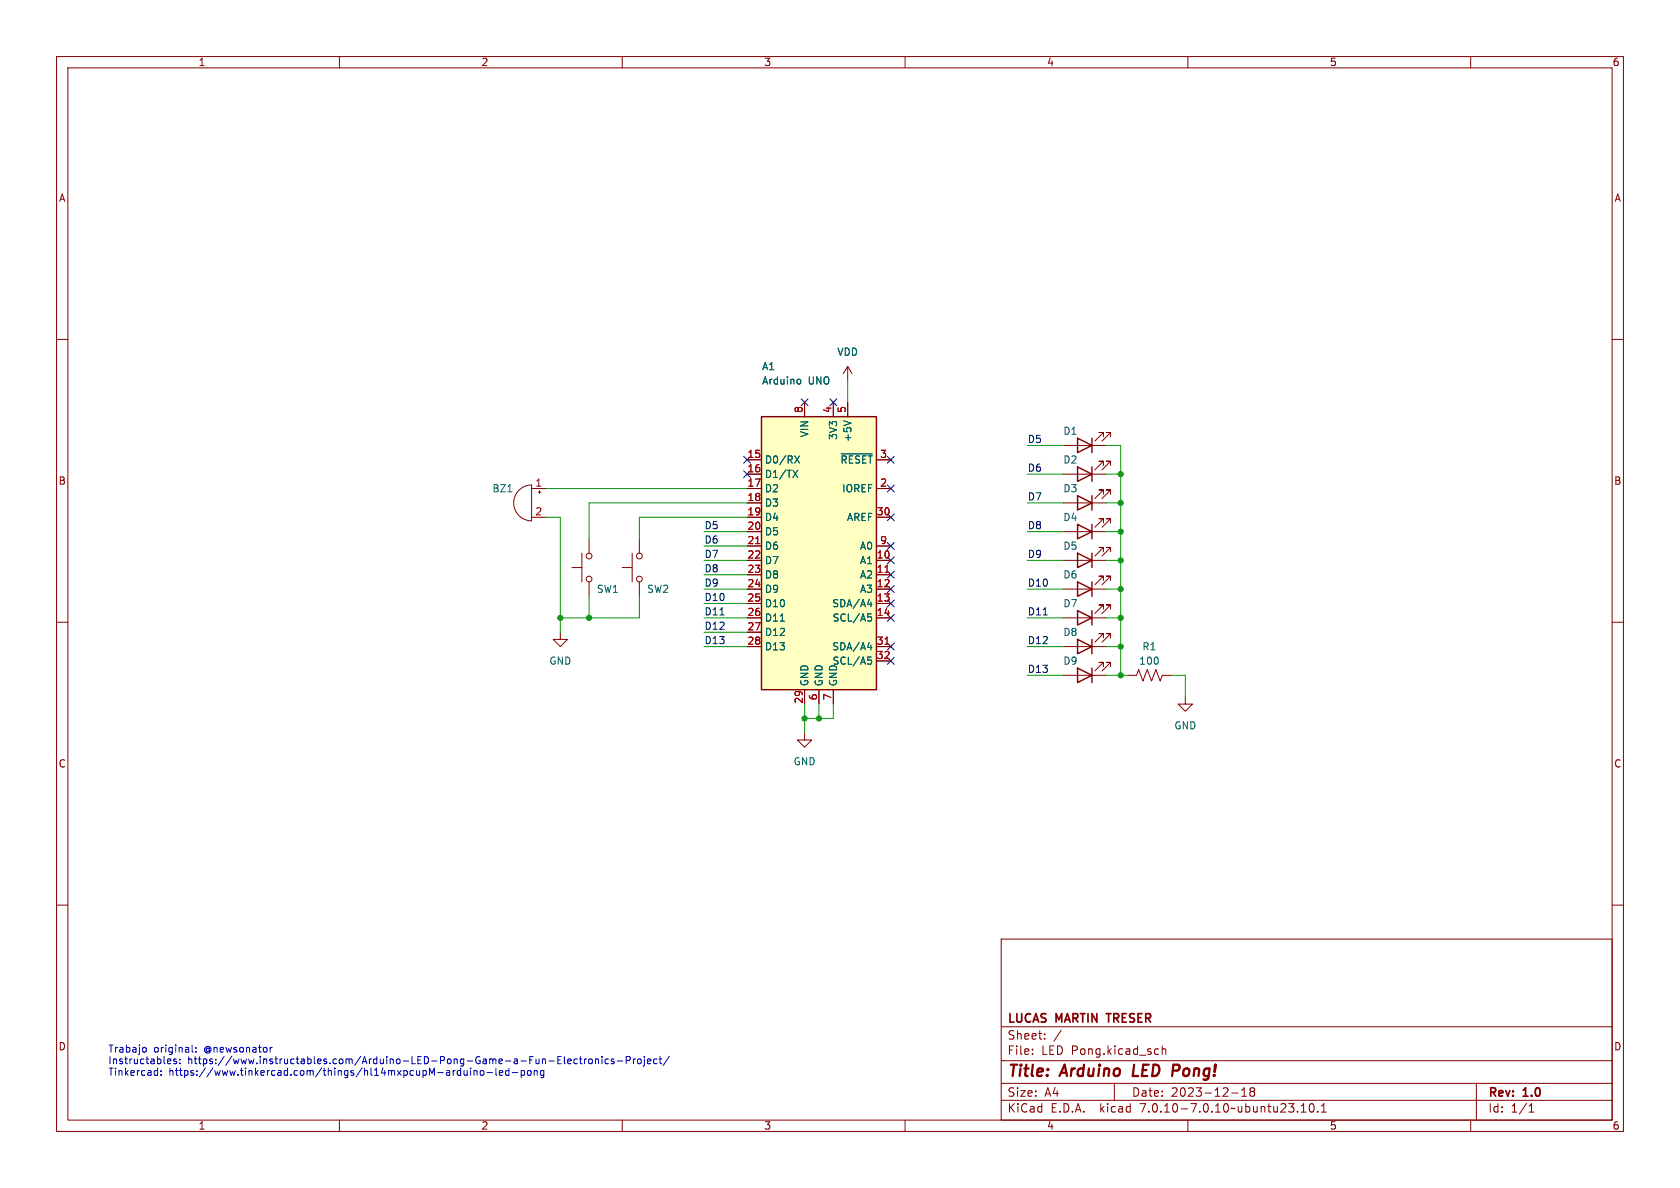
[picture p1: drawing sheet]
<svg xmlns="http://www.w3.org/2000/svg" width="297mm" height="210mm" viewBox="0 0 297 210" stroke-linecap="round" stroke-linejoin="round" font-family="sans-serif">
<g fill="none" stroke="#840000" stroke-width=".18">
<path d="M10 10h277v190h-277zM12 12h273v186h-273zM60 10v2M110 10v2M160 10v2M210 10v2M260 10v2M10 60h2M285 60h2M142.2 71.1v2.6M147.3 71.1v2.6M149.9 64.8v2.5"/>
<path d="M149.9 71.1v2.6M149.9 64.8l-.8 1.2M149.9 64.8l.7 1.2M188 78.7h7.6M195.1 77.2v-.7h-.8h.8l-1.6 1.5M196.3 77.2v-.7h-.7h.7l-1.5 1.5M91.8 86.6a3.2 3.2 0 0 1 2.2-.9v6.4a3.2 3.2 0 0 1-2.9-2 3.2 3.2 0 0 1 .7-3.5zM94 86.4h2.5M94 91.4h2.5M95.1 87h.5M95.4 86.7v.5M102.9 97.8v5.1"/>
<path d="M104.1 95.3v2.5M111.8 97.8v5.1M113 95.3v2.5M132.1 99.1h2.5M132.1 81.3h2.5M132.1 83.8h2.5M132.1 86.4h2.5M132.1 88.9h2.5M132.1 91.4h2.5M132.1 94h2.5M132.1 96.5h2.5M154.9 99.1h2.6"/>
<path d="M154.9 81.3h2.6M154.9 86.4h2.6M154.9 91.4h2.6M154.9 96.5h2.6M188 99.1h7.6M188 83.8h7.6M188 88.9h7.6M188 94h7.6M195.1 97.5v-.7h-.8h.8l-1.6 1.5M195.1 92.5v-.8h-.8h.8l-1.6 1.5M195.1 87.4v-.8h-.8h.8l-1.6 1.5M195.1 82.3v-.8h-.8h.8l-1.6 1.6"/>
<path d="M196.3 97.5v-.7h-.7h.7l-1.5 1.5M196.3 92.5v-.8h-.7h.7l-1.5 1.5M196.3 87.4v-.8h-.7h.7l-1.5 1.5M196.3 82.3v-.8h-.7h.7l-1.5 1.6M10 110h2M99.1 111.8v1.2h1.2l-1.2 1.3-1.3-1.3h1.3M101.1 100.3h1.8M104.1 102.9v2.5M110 100.3h1.8M113 102.9v2.5M132.1 101.6h2.5M132.1 104.1h2.5"/>
<path d="M132.1 106.7h2.5M132.1 109.2h2.5M132.1 111.8h2.5M132.1 114.3h2.5M154.9 101.6h2.6M154.9 104.1h2.6M154.9 106.7h2.6M154.9 109.2h2.6M154.9 114.3h2.6M154.9 116.8h2.6M188 119.4h7.6M188 104.1h7.6"/>
<path d="M188 109.2h7.6M188 114.3h7.6M195.1 102.6v-.7h-.8h.8l-1.6 1.5M195.1 112.8v-.8h-.8h.8l-1.6 1.5M195.1 117.9v-.8h-.8h.8l-1.6 1.5M195.1 107.7v-.8h-.8h.8l-1.6 1.6M196.3 102.6v-.7h-.7h.7l-1.5 1.5M196.3 112.8v-.8h-.7h.7l-1.5 1.5M196.3 117.9v-.8h-.7h.7l-1.5 1.5M196.3 107.7v-.8h-.7h.7l-1.5 1.6M199.4 119.4h1.5l.4-1 .8 2 .7-2 .8 2 .7-2 .8 2 .4-1h1.5M285 110h2"/>
<path d="M142.2 129.5v1.3h1.3l-1.3 1.3-1.2-1.3h1.2M142.2 121.9v2.6M144.8 121.9v2.6M147.3 121.9v2.6M209.5 123.2v1.3h1.3l-1.3 1.2-1.2-1.2h1.2M10 160h2M285 160h2M177 166h108v32h-108zM60 198v2M110 198v2M160 198v2M177 194.5h108"/>
<path d="M177 191.5h108M177 187.5h108M177 181.5h108M182.5 186.3v.1M182.5 185.5v.1M184.7 183.6v.1M184.7 182.8v.1M187.6 182.1l-1.3 2M197 191.5v3M204.7 185.4l.1 .1M204.8 186.3l-.1 .1M205.5 184.9v1.5"/>
<path d="M205.5 185.5l.2-.1 .3 .1 .1 .9M210 198v2M217.7 193.2h1.2M219.5 193.8h.9M219.5 192.7l.5-.4v1.5M221.2 192.9l-.2 .3v.3l.2 .3 .5-.1 .1-.2-.1-.4-.2-.2M221.2 192.9l-.2-.2 .2-.4 .5 .1 .1 .2-.3 .3M221.2 192.9h.3M229.4 196.5v.1M230 196.6h.9M230 195.5l.5-.4v1.5M231.6 195.2l.2-.1a.81 .81 0 0 1 .6 .6 .81 .81 0 0 1-.3 .8l-.1 .1a.81 .81 0 0 1-.4-1.4z"/>
<path d="M233 196.5v.1M233.6 196.6h.9M233.6 195.5l.4-.4v1.5M260 198v2M261 191.5v6.5M270.3 196.6h.9M270.3 195.5l.4-.4v1.5"/>
<circle cx="104.1" cy="98.3" r=".51"/>
<circle cx="113" cy="98.3" r=".51"/>
<circle cx="104.1" cy="102.4" r=".51"/>
<circle cx="113" cy="102.4" r=".51"/>
</g>
<path d="M200.5 188.2l-.2 2h.9M207.5 188.2h.7M208.3 189.2l-1 .1" fill="none" stroke="#840000" stroke-width=".4"/>
<path d="M195.6 179.2h.8" fill="none" stroke="#840000" stroke-width=".3"/>
<path d="M134.6 73.7h20.3v48.2h-20.3z" fill="#ffffc2" stroke="#ffffc2" stroke-width=".18"/>
<g fill="none" stroke="#840000" stroke-width=".25">
<path d="M134.6 73.7h20.3v48.2h-20.3zM190.5 77.5l2.5 1.2-2.5 1.3zM193 77.5v2.5M190.5 97.8l2.5 1.3-2.5 1.2zM190.5 92.7l2.5 1.3-2.5 1.3zM190.5 87.6l2.5 1.3-2.5 1.3zM190.5 82.6l2.5 1.2-2.5 1.3zM193 82.6v2.5M193 87.6v2.6M193 92.7v2.6M193 97.8v2.5M190.5 102.9l2.5 1.2-2.5 1.3z"/>
<path d="M190.5 113l2.5 1.3-2.5 1.3zM190.5 118.1l2.5 1.3-2.5 1.3zM190.5 108l2.5 1.2-2.5 1.3zM193 102.9v2.5M193 108v2.5M193 113v2.6M193 118.1v2.6"/>
</g>
<path d="M133.6 96.1h.7M156.5 101.2h.7M156.5 113.9h.7" fill="none" stroke="#a90000" stroke-width=".18"/>
<g fill="none" stroke="#006464" stroke-width=".18">
<path d="M141.1 67l.3 .1 .2 .2-.1 .5-.4 .1M149.2 74.4l1.2 .4M89.8 86.9h.7M140.2 83.1l.8 1.3M140.5 80.6l.8 1.3M141 83.1l-.8 1.3M141.3 80.6l-.8 1.3M148.7 80.2h5.5M137.9 109.8h.8M153.4 106.8h.8M153.4 114.5h.8M153.4 108.5h.6"/>
<path d="M153.4 116.1h.6M153.5 109h.3l.3 .3-.1 .4-.5 .1M153.5 116.6h.3l.3 .3-.1 .5h-.5M154 106.4v.9M154 114v.9"/>
</g>
<path d="M127.3 108.7h.7M184.4 108.7h.8" fill="none" stroke="#0f0f0f" stroke-width=".18"/>
<g fill="none" stroke="#0000c2" stroke-width=".18">
<path d="M25.4 185.2h.3l.2 .2-.1 .5-.4 .1M27.7 189.2l.2 .1M27.9 188.8v1.3M27.9 190l-.2 .1M28.5 190v.1M28.5 189.3v.1M29.8 187.2l.4 .1v.2l-.6 .1M30.2 188h-.4M31.2 187.3l-.3-.1-.2 .2 .1 .2 .4 .1v.3h-.5M31.8 187.9v.1M31.8 187.3v.1M34 184.7v1.1l.1 .2"/>
<path d="M34.6 185.9v.1M34.6 185.2v.1M48.1 185.2l-.3 .2M82 189.2l.1 .8 .3 .1 .2-.1M82.6 189.2v.9M83.2 189.2v.9M83.8 189.2v.9M83.8 189.4l.2-.2 .3 .1v.8M85 189.3l.3-.1 .3 .3v.3l-.3 .3-.3-.1-.1-.2zM86.1 189.6h1M87.7 188.8v1.1l.2 .2M88.3 189.7l.6-.2-.1-.2-.3-.1-.2 .2v.6h.5"/>
<path d="M90 189.3l-.4-.1-.2 .3 .1 .5h.5M90 188.8v1.3M90.6 189.6h.9M92.1 189.3l.4-.1 .2 .3-.1 .5h-.5M92.1 189.2v1.3M93.3 189.4l.2-.2 .3 .2 .1 .4-.1 .2-.3 .1-.2-.1zM94.4 189.4l.2-.2 .3 .1 .1 .8M94.4 189.2v.9M96.1 189.3l-.3-.1-.3 .3 .2 .5h.4M96.1 189.2v1.1l-.2 .2-.3-.1M98.6 188h.6M98.6 187.4h.4"/>
<path d="M98.6 186.8h.6M99.8 186.8v1.1l.1 .1M100.4 187.6l.6-.1-.1-.2-.3-.1-.2 .2v.6h.5M102.1 187.3l-.4-.1-.2 .2 .1 .6h.5M102.4 187.2h.5M102.6 186.8v1.1l.3 .1M103.3 187.2v.8M103.7 187.2l-.4 .2M104.2 187.3l.3-.1 .2 .2v.4l-.2 .2h-.3l-.1-.2zM105.3 187.3l.1-.1 .4 .1v.7M105.3 187.2v.8M106.4 186.8v.1"/>
<path d="M106.4 187.2v.8M107.6 187.3l-.4-.1-.2 .2 .1 .6h.5M108.5 187.3l-.3-.1-.2 .2 .1 .2 .4 .1v.3h-.5M109.1 187.6h1M110.7 187.4h.6l.1-.2v-.3l-.7-.1v1.2M112 187.2v.8M112.3 187.2l-.3 .2M112.8 187.3l.1-.1 .4 .1 .1 .5-.1 .2h-.4l-.1-.1zM113.9 186.8v.1M113.9 187.2v1.1l-.2 .2M114.5 187.6l.6-.1-.1-.2-.4-.1-.1 .2v.6h.5M116.2 187.3l-.4-.1-.3 .2 .2 .6h.5"/>
<path d="M116.5 187.2h.5M116.7 186.8v1.1l.3 .1M118.3 186.7l-1.1 1.6"/>
</g>
<g fill="none" stroke="#009600" stroke-width=".18">
<path d="M149.9 67.3v3.8M181.6 78.7h6.4M195.6 78.7h2.5v40.7M96.5 91.4h2.6v20.4M96.5 86.4h35.6M124.5 94h7.6M124.5 99.1h7.6M124.5 96.5h7.6M132.1 88.9h-28v6.4M132.1 91.4h-19.1v3.9M181.6 94h6.4M181.6 88.9h6.4"/>
<path d="M181.6 99.1h6.4M181.6 83.8h6.4M195.6 94h2.5M195.6 88.9h2.5M195.6 99.1h2.5M195.6 83.8h2.5M104.1 105.4v3.8M113 105.4v3.8h-13.9M124.5 111.8h7.6M124.5 106.7h7.6M124.5 114.3h7.6M124.5 104.1h7.6"/>
<path d="M124.5 109.2h7.6M124.5 101.6h7.6M181.6 119.4h6.4M181.6 114.3h6.4M181.6 104.1h6.4M181.6 109.2h6.4M195.6 119.4h3.8M195.6 114.3h2.5M195.6 104.1h2.5M195.6 109.2h2.5M207 119.4h2.5v3.8M142.2 124.5v5"/>
<path d="M144.8 124.5v2.5M147.3 124.5v2.5h-5.1"/>
</g>
<g fill="none" stroke="#000084" stroke-width=".18">
<path d="M141.6 70.5l1.2 1.2M142.8 70.5l-1.2 1.2M146.7 70.5l1.2 1.2M147.9 70.5l-1.2 1.2M131.5 80.7l1.2 1.2M131.5 83.2l1.2 1.2M132.7 80.7l-1.2 1.2M132.7 83.2l-1.2 1.2M156.9 98.5l1.2 1.2M156.9 80.7l1.2 1.2M156.9 85.8l1.2 1.2M156.9 90.8l1.2 1.2"/>
<path d="M156.9 95.9l1.2 1.2M158.1 98.5l-1.2 1.2M158.1 80.7l-1.2 1.2M158.1 85.8l-1.2 1.2M158.1 90.8l-1.2 1.2M158.1 95.9l-1.2 1.2M156.9 113.7l1.2 1.2M156.9 116.2l1.2 1.2M156.9 108.6l1.2 1.2M156.9 106.1l1.2 1.2M156.9 101l1.2 1.2M156.9 103.5l1.2 1.2"/>
<path d="M158.1 113.7l-1.2 1.2M158.1 116.2l-1.2 1.2M158.1 108.6l-1.2 1.2M158.1 106.1l-1.2 1.2M158.1 101l-1.2 1.2M158.1 103.5l-1.2 1.2"/>
</g>
<g fill="#009600" stroke="#009600" stroke-width=".18">
<circle cx="144.8" cy="127" r=".46"/>
<circle cx="142.2" cy="127" r=".46"/>
<circle cx="198.1" cy="104.1" r=".46"/>
<circle cx="198.1" cy="94" r=".46"/>
<circle cx="198.1" cy="99.1" r=".46"/>
<circle cx="198.1" cy="88.9" r=".46"/>
<circle cx="198.1" cy="83.8" r=".46"/>
<circle cx="198.1" cy="119.4" r=".46"/>
<circle cx="198.1" cy="114.3" r=".46"/>
<circle cx="198.1" cy="109.2" r=".46"/>
<circle cx="104.1" cy="109.2" r=".46"/>
<circle cx="99.1" cy="109.2" r=".46"/>
</g>
<g font-size="2.8" fill="#840000">
<text x="178" y="190.9">Title:</text>
<text x="187.7" y="190.9">Arduino</text>
<text x="201.1" y="190.9">LED</text>
<text x="208.9" y="190.9">Pong!</text>
</g>
<g font-size="2.1" fill="#840000">
<text x="178" y="184">Sheet:</text>
<text x="178" y="181.2">LUCAS</text>
<text x="186.7" y="181.2">MARTIN</text>
<text x="196.4" y="181.2">TRESER</text>
<text x="178" y="186.7">File:</text>
<text x="184.1" y="186.7">LED Pong.kicad_sch</text>
<text x="178" y="196.9">KiCad</text>
<text x="178" y="194.1">Size:</text>
<text x="184.7" y="194.1">A4</text>
<text x="185.7" y="196.9">E.D.A.</text>
<text x="194.6" y="196.9">kicad</text>
<text x="200" y="194.1">Date:</text>
<text x="201.8" y="196.9">7.0.10-7.0.10~ubuntu23.10.1</text>
<text x="207" y="194.1">2023-12-18</text>
<text x="263" y="194.3">Rev:</text>
<text x="263" y="196.9">Id:</text>
<text x="267.1" y="196.9">1/1</text>
<text x="269.4" y="194.3">1.0</text>
</g>
<g font-size="1.8" fill="#840000">
<text x="35" y="11.9">1</text>
<text x="85" y="11.9">2</text>
<text x="135" y="11.9">3</text>
<text x="185" y="11.9">4</text>
<text x="235" y="11.9">5</text>
<text x="285" y="11.9">6</text>
<text x="10.3" y="35.9">A</text>
<text x="285.3" y="35.9">A</text>
<text x="10.3" y="85.9">B</text>
<text x="285.3" y="85.9">B</text>
<text x="10.3" y="135.9">C</text>
<text x="285.3" y="135.9">C</text>
<text x="10.3" y="185.9">D</text>
<text x="285.3" y="185.9">D</text>
<text x="35" y="199.9">1</text>
<text x="85" y="199.9">2</text>
<text x="135" y="199.9">3</text>
<text x="185" y="199.9">4</text>
<text x="235" y="199.9">5</text>
<text x="285" y="199.9">6</text>
</g>
<g font-size="1.8" fill="#006464">
<text x="134.6" y="65.6">A1</text>
<text x="147.9" y="63.1">VDD</text>
<text x="134.6" y="68.2">Arduino</text>
<text x="142.9" y="68.2">UNO</text>
<text x="143.1" y="77.4" transform="rotate(-90 143.1 77.4)">VIN</text>
<text x="148.2" y="77.9" transform="rotate(-90 148.2 77.9)">3V3</text>
<text x="187.9" y="77.1">D1</text>
<text x="135.1" y="82.1">D0/RX</text>
<text x="148.5" y="82.1">~{RESET}</text>
<text x="150.7" y="78.2" transform="rotate(-90 150.7 78.2)">+5V</text>
<text x="187.9" y="82.1">D2</text>
<text x="87" y="87.2">BZ1</text>
<text x="135.1" y="84.7">D1/TX</text>
<text x="135.1" y="87.2">D2</text>
<text x="135.1" y="89.8">D3</text>
<text x="148.8" y="87.2">IOREF</text>
<text x="187.9" y="87.2">D3</text>
<text x="135.1" y="92.3">D4</text>
<text x="135.1" y="94.8">D5</text>
<text x="149.6" y="92.3">AREF</text>
<text x="187.9" y="92.3">D4</text>
<text x="135.1" y="97.4">D6</text>
<text x="135.1" y="99.9">D7</text>
<text x="151.9" y="99.9">A1</text>
<text x="151.9" y="97.4">A0</text>
<text x="187.9" y="97.4">D5</text>
<text x="105.4" y="105">SW1</text>
<text x="114.3" y="105">SW2</text>
<text x="135.1" y="102.5">D8</text>
<text x="135.1" y="105">D9</text>
<text x="135.1" y="107.5">D10</text>
<text x="147" y="107.5">SDA/A4</text>
<text x="151.9" y="102.5">A2</text>
<text x="151.9" y="105">A3</text>
<text x="187.9" y="102.5">D6</text>
<text x="187.9" y="107.5">D7</text>
<text x="135.1" y="110.1">D11</text>
<text x="135.1" y="112.6">D12</text>
<text x="147.1" y="110.1">SCL/A5</text>
<text x="187.9" y="112.6">D8</text>
<text x="97" y="117.7">GND</text>
<text x="135.1" y="115.2">D13</text>
<text x="147" y="115.2">SDA/A4</text>
<text x="147.1" y="117.7">SCL/A5</text>
<text x="187.9" y="117.7">D9</text>
<text x="201.3" y="117.7">100</text>
<text x="201.9" y="115.2">R1</text>
<text x="143.1" y="121.4" transform="rotate(-90 143.1 121.4)">GND</text>
<text x="145.6" y="121.4" transform="rotate(-90 145.6 121.4)">GND</text>
<text x="148.2" y="121.4" transform="rotate(-90 148.2 121.4)">GND</text>
<text x="207.5" y="129.1">GND</text>
<text x="140.2" y="135.5">GND</text>
</g>
<g font-size="1.8" fill="#a90000">
<text x="142" y="73.1" transform="rotate(-90 142 73.1)">8</text>
<text x="147.1" y="73.1" transform="rotate(-90 147.1 73.1)">4</text>
<text x="149.6" y="73.1" transform="rotate(-90 149.6 73.1)">5</text>
<text x="132" y="81">15</text>
<text x="132" y="83.6">16</text>
<text x="155.5" y="81">3</text>
<text x="94.5" y="86.1">1</text>
<text x="132" y="86.1">17</text>
<text x="132" y="88.6">18</text>
<text x="155.5" y="86.1">2</text>
<text x="94.5" y="91.2">2</text>
<text x="132" y="91.2">19</text>
<text x="132" y="93.7">20</text>
<text x="154.9" y="91.2">30</text>
<text x="132" y="96.3">21</text>
<text x="132" y="98.8">22</text>
<text x="132" y="101.3">23</text>
<text x="154.9" y="98.8">10</text>
<text x="154.9" y="101.3">11</text>
<text x="155.5" y="96.3">9</text>
<text x="132" y="103.9">24</text>
<text x="132" y="106.4">25</text>
<text x="154.9" y="103.9">12</text>
<text x="154.9" y="106.4">13</text>
<text x="132" y="109">26</text>
<text x="132" y="111.5">27</text>
<text x="154.9" y="109">14</text>
<text x="132" y="114">28</text>
<text x="154.9" y="114">31</text>
<text x="154.9" y="116.6">32</text>
<text x="142" y="124.5" transform="rotate(-90 142 124.5)">29</text>
<text x="144.5" y="123.9" transform="rotate(-90 144.5 123.9)">6</text>
<text x="147.1" y="123.9" transform="rotate(-90 147.1 123.9)">7</text>
</g>
<g font-size="1.8" fill="#0f0f0f">
<text x="181.6" y="83.5">D6</text>
<text x="181.6" y="78.4">D5</text>
<text x="181.6" y="88.6">D7</text>
<text x="124.5" y="93.6">D5</text>
<text x="181.6" y="93.6">D8</text>
<text x="124.5" y="96.2">D6</text>
<text x="124.5" y="98.7">D7</text>
<text x="124.5" y="101.3">D8</text>
<text x="181.6" y="98.7">D9</text>
<text x="124.5" y="106.3">D10</text>
<text x="124.5" y="103.8">D9</text>
<text x="181.6" y="103.8">D10</text>
<text x="124.5" y="108.9">D11</text>
<text x="124.5" y="111.4">D12</text>
<text x="124.5" y="114">D13</text>
<text x="181.6" y="114">D12</text>
<text x="181.6" y="108.9">D11</text>
<text x="181.6" y="119">D13</text>
</g>
<g font-size="1.8" fill="#0000c2">
<text x="19" y="186.2">Trabajo</text>
<text x="19" y="188.2">Instructables:</text>
<text x="19" y="190.2">Tinkercad:</text>
<text x="27.2" y="186.2">original:</text>
<text x="29.8" y="190.2">https://www.tinkercad.com/things/hl14mxpcupM-arduino-led-pong</text>
<text x="33.2" y="188.2">https://www.instructables.com/Arduino-LED-Pong-Game-a-Fun-Electronics-Project/</text>
<text x="36.2" y="186.2">@newsonator</text>
</g>
</svg>
